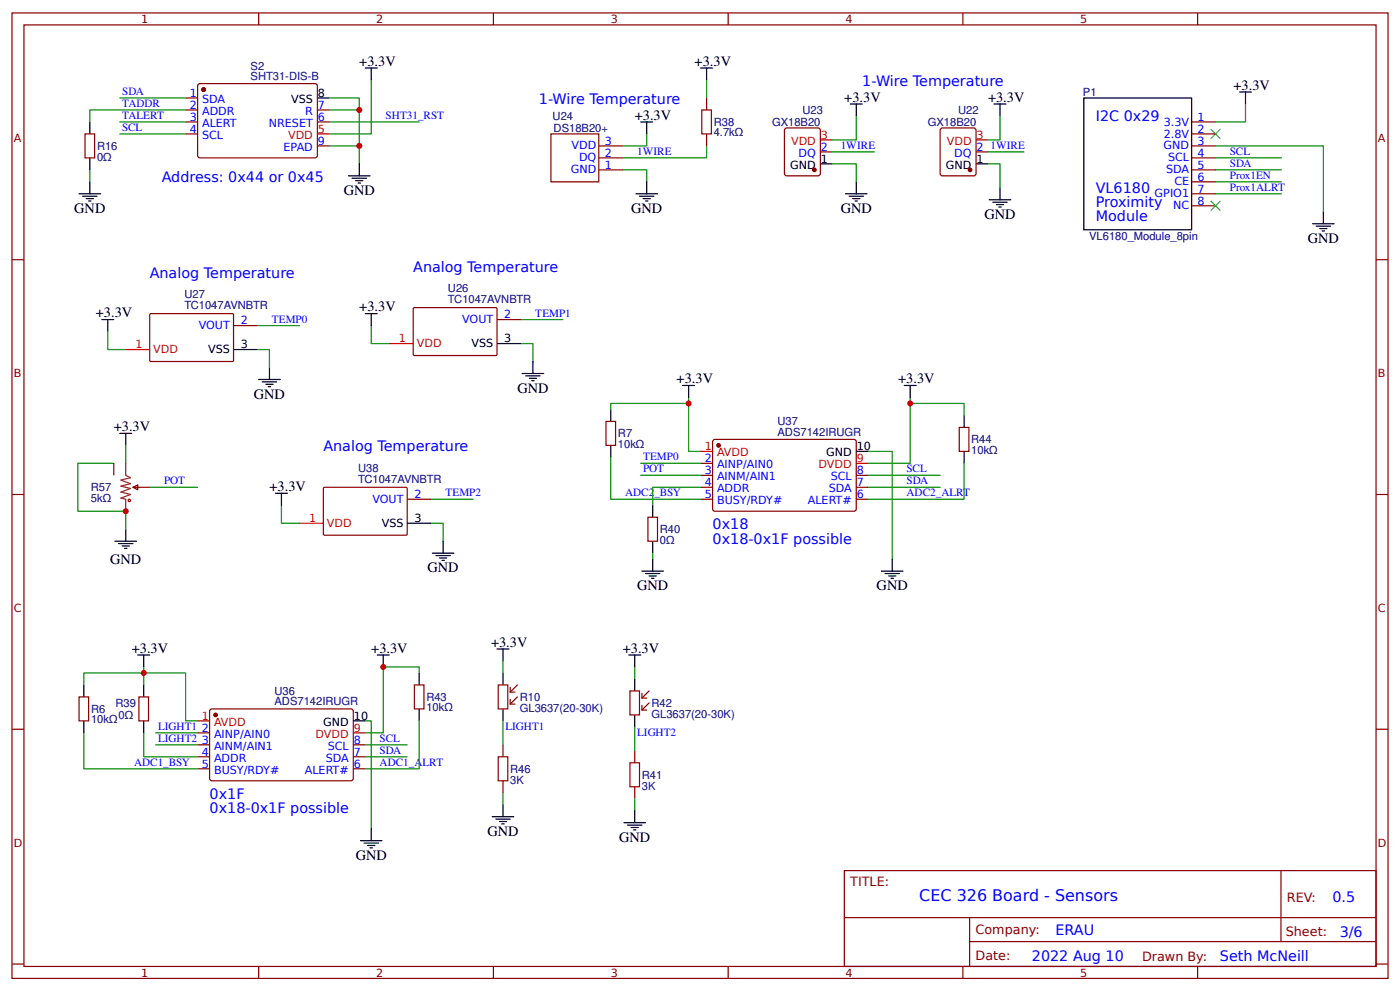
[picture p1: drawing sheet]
<svg xmlns="http://www.w3.org/2000/svg" width="309mm" height="219mm" viewBox="0 0 309 219" stroke-linecap="round" stroke-linejoin="round" font-family="sans-serif">
<g fill="none" stroke="#800" stroke-width=".26">
<path d="M2.6 2.9h304.1v213.2h-304.1zM5.3 5.5h298.7v208h-298.7zM43.9 18.5h26l.2 .5-.1 15.6-.4 .3-25.7-.1-.2-.5v-15.3zM57.1 2.9v2.6M109 2.9v2.6M160.9 2.9v2.6M212.7 2.9v2.6M264.6 2.9v2.6M18.8 29.6h2.1v5.3h-2.1zM41 21.6h2.7M41 24.3h2.7M41 26.9h2.7"/>
<path d="M41 29.6h2.7M70.1 24.3h2.7M70.1 26.9h2.7M70.1 32.2h2.7M121.7 29.6h10.6v10.6h-10.6zM132.3 32.2h5.3M132.3 37.5h5.3M132.3 34.9h5.3M156.1 21.6v2.7M156.1 29.6v2.6M173.6 28.3h7.1l.5 .2v9.8l-.2 .5h-7.2l-.4-.2-.1-9.8zM181.2 33.5h2.7"/>
<path d="M207.8 28.5l.4-.2h6.9l.5 .2v9.8l-.2 .5h-7.2l-.4-.2zM215.6 33.5h2.7M263.3 26.9h5.3M263.3 29.6h5.3M263.3 32.2h5.3M263.3 37.5h5.3M263.3 34.9h5.3M2.6 57.4h2.7M263.3 40.2h5.3M263.3 42.8h5.3M263.3 45.5h5.3M304 57.4h2.7"/>
<path d="M33.1 69.4l.2-.1h18.2l.1 .2v10.2l-.3 .2-18.1-.1-.1-.2zM51.6 71.9h5.3M91.3 68.1l.2-.2 18.2 .1 .1 .2v10.2l-.3 .1h-18.1l-.1-.2zM109.8 70.6h5.3M133.9 93.1h2.1v5.3h-2.1zM157.7 97.1h31.2l.3 .5-.1 15.1-.5 .2h-30.9l-.3-.5v-14.8zM211.9 94.4h2.1v5.3h-2.1zM2.6 109.2h2.7M25.1 102.3v2.7M29.4 107.6l1-.5v1.1zM29.4 107.6h3.7M71.5 107.8l.2-.2 18.1 .1 .2 .2-.1 10.2-.2 .1h-18.1l-.2-.2z"/>
<path d="M90 110.3h5.2M143.1 114.2h2.2v5.3h-2.2zM154.8 102.3h2.6M154.8 105h2.6M154.8 107.6h2.6M154.8 110.3h2.6M189.2 105h2.6M189.2 107.6h2.6M189.2 110.3h2.6M304 109.2h2.7M17.5 153.9h2.1v5.3h-2.1zM30.7 153.9h2.1v5.3h-2.1z"/>
<path d="M46.4 156.8l.4-.2 31 .1 .3 .4-.1 15.1-.5 .3-30.9-.1-.3-.5zM91.5 151.3h2.2v5.3h-2.2zM110.1 151.3h2.1v5.3h-2.1zM112.7 154.5v1h1.1M112.7 151.8v1.1h1.1M114.3 153.9l-1.6 1.6M114.3 151.3l-1.6 1.6M139.2 152.6h2.1v5.3h-2.1zM141.8 155.8v1h1.1M141.8 153.1v1.1h1.1M143.4 155.3l-1.6 1.5M143.4 152.6l-1.6 1.6"/>
<path d="M2.6 161.1h2.7M43.7 161.9h2.6M43.7 164.5h2.6M43.7 167.2h2.6M43.7 169.8h2.6M78.1 164.5h2.6M78.1 167.2h2.6M78.1 169.8h2.6M111.1 164.5v2.7M111.1 172.5v2.6M140.2 165.8v2.7M140.2 173.8v2.6"/>
<path d="M304 161.1h2.7M186.5 192.3h117.5v21.2h-117.5zM283 192.3v15.7M2.6 212.9h2.7M57.1 213.5v2.6M109 213.5v2.6M160.9 213.5v2.6M186.6 202.7h117.3M212.7 213.5v2.6M214.2 208h89.7M214.2 202.7v10.6M264.6 213.5v2.6"/>
<path d="M304 212.9h2.7"/>
</g>
<g fill="none" stroke="#080" stroke-width=".26">
<path d="M82 17.7v11.9h-9.2M156.1 17.7v3.9M19.8 37.5v2.7M26.5 26.9h14.5M26.5 29.6h14.5M26.5 21.6h14.5M41 24.3h-21.2v2.6M72.8 21.6h6.6v14.6M72.8 26.9h19.8M72.8 32.2h6.6M72.8 24.3h6.6M137.6 37.5h5.3v2.7"/>
<path d="M142.9 29.6v2.6h-5.3M156.1 32.2v2.7h-18.5M183.9 36.2h5.3v4M183.9 33.5h9.2M189.2 25.6v5.3h-5.3M218.3 36.2h2.6v5.3M218.3 33.5h7.9M220.9 25.6v5.3h-2.6M268.6 32.2h23.8v14.6M268.6 34.9h14.5M268.6 37.5h14.5M275.2 23v3.9h-6.6"/>
<path d="M268.6 40.2h14.5M268.6 42.8h14.5M23.8 73.2v4h4M56.9 77.2h2.6v4M56.9 71.9h9.2M82 71.9v4h4M115.1 75.9h2.6v4M115.1 70.6h9.3M27.8 98.4v3.9M152.1 87.8v11.9h2.7M152.1 89.1h-17.2v1.3M191.8 99.7h5.3v23.8"/>
<path d="M201.1 89.1h11.9v2.7M201.1 87.8v14.5h-9.3M25.1 102.3h-7.9v10.6h10.6v4M33.1 107.6h10.6M62.2 111.6v4h3.9M95.2 115.6h2.7v3.9M95.2 110.3h9.3M134.9 101v9.3h19.9M141.6 105h13.2M141.6 102.3h13.2M154.8 107.6h-10.6v4M191.8 107.6h15.9"/>
<path d="M191.8 105h15.9M213 102.3v8h-21.2M144.2 122.2v1.3M18.5 151.3v-2.7h22.5v10.6h2.7M31.7 147.3v4M80.7 159.2h1.3v23.8M92.6 159.2v10.6h-11.9M92.6 148.6v-1.3h-7.9v14.6h-4M111.1 146v2.6M111.1 159.2v5.3M140.2 147.3v2.7M18.5 161.9v7.9h25.2"/>
<path d="M31.7 161.9v5.3h12M34.4 164.5h9.3M34.4 161.9h9.3M80.7 164.5h9.3M80.7 167.2h9.3M111.1 175.1v2.6M140.2 160.5v5.3M140.2 176.4v2.7"/>
</g>
<g fill="none" stroke="#000" stroke-width=".26">
<path d="M80.7 15h2.6M82 15v2.7M154.8 15h2.6M156.1 15v2.7M19.8 26.9v2.7M19.8 34.9v2.6M70.1 21.6h2.7M77 38.8h4.8M77.8 39.4h3.2M78.6 39.9h1.6M79.4 36.2v2.6M141.6 26.9h2.6"/>
<path d="M142.9 26.9v2.7M181.2 36.2h2.7M187.9 23h2.6M189.2 23v2.6M215.6 36.2h2.7M219.6 23h2.6M220.9 23v2.6M239.4 21.6h23.9v29.1h-23.9zM273.8 20.3h2.7M275.2 20.3v2.7M17.5 42.8h4.7M18.3 43.3h3.1"/>
<path d="M19 43.9h1.6M19.6 44.4h.5M19.8 40.2v2.6M79.1 40.4h.5M140.5 42.8h4.8M141.3 43.3h3.2M142.1 43.9h1.6M142.6 44.4h.5M142.9 40.2v2.6M186.8 42.8h4.8M187.6 43.3h3.2M188.4 43.9h1.6"/>
<path d="M188.9 44.4h.5M189.2 40.2v2.6M218.5 44.1h4.8M219.3 44.7h3.2M220.1 45.2h1.6M220.7 45.7h.5M220.9 41.5v2.6M290 49.4h4.7M290.8 50h3.2M291.6 50.5h1.6M292.1 51h.5M292.4 46.8v2.6"/>
<path d="M22.5 70.6h2.6M23.8 70.6v2.6M51.6 77.2h5.3M80.7 69.3h2.6M82 69.3v2.6M109.8 75.9h5.3M117.7 79.9v2.6M26.5 95.7h2.6M27.8 95.7v2.7M57.1 83.8h4.8M57.9 84.3h3.2M58.7 84.9h1.6"/>
<path d="M59.3 85.4h.5M59.5 81.2v2.6M115.4 82.5h4.7M116.2 83h3.1M116.9 83.6h1.6M117.5 84.1h.5M134.9 90.4v2.7M134.9 98.4v2.6M150.8 85.1h2.7M152.1 85.1v2.7M189.2 99.7h2.6M199.8 85.1h2.6"/>
<path d="M201.1 85.1v2.7M213 91.8v2.6M213 99.7v2.6M25.4 119.5h4.8M27.8 116.9v2.6M60.9 109h2.6M62.2 109v2.6M90 115.6h5.2M97.9 119.5v2.7M144.2 111.6v2.6M144.2 119.5v2.7M26.2 120.1h3.2"/>
<path d="M27 120.6h1.6M27.5 121.1h.5M95.5 122.2h4.8M96.3 122.7h3.2M97.1 123.2h1.6M97.6 123.8h.6M141.8 126.2h4.8M142.6 126.7h3.2M143.4 127.2h1.6M143.9 127.7h.6M144.2 123.5v2.7M194.7 126.2h4.8"/>
<path d="M195.5 126.7h3.2M196.3 127.2h1.6M196.8 127.7h.6M197.1 123.5v2.7M18.5 151.3v2.6M18.5 159.2v2.7M30.4 144.7h2.7M31.7 144.7v2.6M31.7 151.3v2.6M31.7 159.2v2.7M78.1 159.2h2.6M83.3 144.7h2.7"/>
<path d="M84.7 144.7v2.6M92.6 148.6v2.7M92.6 156.6v2.6M109.8 143.4h2.6M111.1 143.4v2.6M111.1 148.6v2.7M111.1 156.6v2.6M138.9 144.7h2.7M140.2 144.7v2.6M140.2 150v2.6M140.2 157.9v2.6M111.1 177.7v2.7"/>
<path d="M140.2 179.1v2.6M79.6 185.7h4.8M80.4 186.2h3.2M81.2 186.7h1.6M81.8 187.3h.5M82 183v2.7M108.7 180.4h4.8M109.5 180.9h3.2M110.3 181.5h1.6M110.9 182h.5M137.8 181.7h4.8M138.6 182.2h3.2"/>
<path d="M139.4 182.8h1.6M140 183.3h.5"/>
</g>
<g fill="#800" stroke="#800" stroke-width=".26">
<circle cx="45" cy="19.8" r=".4"/>
<circle cx="179.9" cy="37.5" r=".4"/>
<circle cx="214.3" cy="37.5" r=".4"/>
<circle cx="47.6" cy="157.9" r=".4"/>
<circle cx="158.7" cy="98.4" r=".4"/>
</g>
<path d="M70.1 29.6h2.7M181.2 30.9h2.7M215.6 30.9h2.7M27.8 77.2h5.3M86 75.9h5.3M154.8 99.7h2.6M66.1 115.6h5.3M189.2 102.3h2.6M43.7 159.2h2.6M78.1 161.9h2.6" fill="none" stroke="#f00" stroke-width=".26"/>
<g fill="none" stroke="#a00000" stroke-width=".26">
<path d="M155 24.3h2.2v5.3h-2.2zM110.1 167.2h2.1v5.3h-2.1zM139.2 168.5h2.1v5.3h-2.1z"/>
<circle cx="28.6" cy="110.5" r=".26"/>
</g>
<g fill="#000" stroke="#3c3" stroke-width=".26">
<path d="M267.5 28.5l2.1 2.1zM269.6 28.5l-2.1 2.1z"/>
<path d="M267.5 44.4l2.1 2.1zM269.6 44.4l-2.1 2.1z"/>
</g>
<path d="M27.8 102.3v2.7l1 .5-2.1 .5 2.1 .8-2.1 .6 2.1 .5-2.1 .8 2.1 .5-2.1 .8 1.1 .3v2.6" fill="none" stroke="#8d2323" stroke-width=".26"/>
<g fill="#c00">
<circle cx="79.4" cy="32.2" r=".66"/>
<circle cx="79.4" cy="24.3" r=".66"/>
<circle cx="84.7" cy="147.3" r=".66"/>
<circle cx="31.7" cy="148.6" r=".66"/>
<circle cx="201.1" cy="89.1" r=".66"/>
<circle cx="152.1" cy="89.1" r=".66"/>
<circle cx="27.8" cy="112.9" r=".66"/>
</g>
<text font-size="3.5" fill="#00f" x="203.1" y="199.1">CEC 326 Board - Sensors</text>
<g font-size="3.2">
<text x="79.4" y="14.5">+3.3V</text>
<text x="153.5" y="14.5">+3.3V</text>
<text x="186.5" y="22.4">+3.3V</text>
<text x="218.3" y="22.4">+3.3V</text>
<text x="272.5" y="19.8">+3.3V</text>
<text x="140.2" y="26.4">+3.3V</text>
<text x="16.4" y="47">GND</text>
<text x="75.9" y="43.1">GND</text>
<text x="139.4" y="47">GND</text>
<text x="185.7" y="47">GND</text>
<text x="217.5" y="48.4">GND</text>
<text x="288.9" y="53.7">GND</text>
<text x="21.2" y="70.1">+3.3V</text>
<text x="79.4" y="68.7">+3.3V</text>
<text x="56.1" y="88.1">GND</text>
<text x="114.3" y="86.7">GND</text>
<text x="149.5" y="84.6">+3.3V</text>
<text x="198.4" y="84.6">+3.3V</text>
<text x="25.1" y="95.2">+3.3V</text>
<text x="59.5" y="108.4">+3.3V</text>
<text x="24.3" y="124.6">GND</text>
<text x="94.5" y="126.4">GND</text>
<text x="140.8" y="130.4">GND</text>
<text x="193.7" y="130.4">GND</text>
<text x="108.5" y="142.8">+3.3V</text>
<text x="29.1" y="144.1">+3.3V</text>
<text x="82" y="144.1">+3.3V</text>
<text x="137.6" y="144.1">+3.3V</text>
<text x="107.7" y="184.6">GND</text>
<text x="136.8" y="185.9">GND</text>
<text x="78.6" y="189.9">GND</text>
</g>
<g font-size="3.2" fill="#00f">
<text x="119.1" y="23">1-Wire Temperature</text>
<text x="190.5" y="19">1-Wire Temperature</text>
<text x="242.1" y="26.7">I2C 0x29</text>
<text x="35.7" y="40.2">Address: 0x44 or 0x45</text>
<text x="242.1" y="42.5">VL6180</text>
<text x="242.1" y="45.7">Proximity</text>
<text x="242.1" y="48.9">Module</text>
<text x="33.1" y="61.3">Analog Temperature</text>
<text x="91.3" y="60">Analog Temperature</text>
<text x="71.4" y="99.7">Analog Temperature</text>
<text x="157.4" y="116.9">0x18</text>
<text x="157.4" y="120.1">0x18-0x1F possible</text>
<text x="46.3" y="176.4">0x1F</text>
<text x="46.3" y="179.6">0x18-0x1F possible</text>
<text x="294.4" y="199.2">0.5</text>
<text x="233.2" y="206.4">ERAU</text>
<text x="296" y="207">3/6</text>
<text x="228" y="212.3">2022 Aug 10</text>
<text x="269.5" y="212.2">Seth McNeill</text>
</g>
<g font-size="2.8" fill="#800">
<text x="187.9" y="195.7">TITLE:</text>
<text x="284.3" y="199.2">REV:</text>
<text x="215.5" y="206.4">Company:</text>
<text x="284.1" y="206.9">Sheet:</text>
<text x="215.5" y="212.1">Date:</text>
<text x="252.3" y="212.2">Drawn By:</text>
</g>
<g font-size="2.5" fill="#800">
<text x="31.2" y="5.1">1</text>
<text x="83.1" y="5.1">2</text>
<text x="134.9" y="5.1">3</text>
<text x="186.8" y="5.1">4</text>
<text x="238.7" y="5.1">5</text>
<text x="3" y="31.4">A</text>
<text x="304.4" y="31.4">A</text>
<text x="3" y="83.3">B</text>
<text x="304.4" y="83.3">B</text>
<text x="3" y="135.1">C</text>
<text x="304.4" y="135.1">C</text>
<text x="3" y="187">D</text>
<text x="304.4" y="187">D</text>
<text x="31.2" y="215.7">1</text>
<text x="83.1" y="215.7">2</text>
<text x="134.9" y="215.7">3</text>
<text x="186.8" y="215.7">4</text>
<text x="238.7" y="215.7">5</text>
</g>
<g font-size="2.5" fill="#000080">
<text x="55.4" y="17.7">SHT31-DIS-B</text>
<text x="55.4" y="15.4">S2</text>
<text x="239.3" y="21.2">P1</text>
<text x="122.1" y="26.4">U24</text>
<text x="122.3" y="29.1">DS18B20+</text>
<text x="157.7" y="27.8">R38</text>
<text x="170.6" y="27.8">GX18B20</text>
<text x="177.3" y="25.1">U23</text>
<text x="205" y="27.8">GX18B20</text>
<text x="211.7" y="25.1">U22</text>
<text x="21.4" y="35.5">0Ω</text>
<text x="21.4" y="33.1">R16</text>
<text x="157.7" y="30.1">4.7kΩ</text>
<text x="240.7" y="52.9">VL6180_Module_8pin</text>
<text x="40.8" y="65.9">U27</text>
<text x="99" y="64.6">U26</text>
<text x="40.8" y="68.4">TC1047AVNBTR</text>
<text x="99" y="67">TC1047AVNBTR</text>
<text x="171.8" y="93.9">U37</text>
<text x="136.5" y="98.9">10kΩ</text>
<text x="136.5" y="96.6">R7</text>
<text x="171.8" y="96.3">ADS7142IRUGR</text>
<text x="214.6" y="100.2">10kΩ</text>
<text x="214.6" y="97.9">R44</text>
<text x="79.1" y="106.7">TC1047AVNBTR</text>
<text x="79.1" y="104.3">U38</text>
<text x="20.1" y="110.8">5kΩ</text>
<text x="20.1" y="108.5">R57</text>
<text x="145.8" y="117.8">R40</text>
<text x="145.8" y="120.1">0Ω</text>
<text x="60.6" y="155.8">ADS7142IRUGR</text>
<text x="60.6" y="153.4">U36</text>
<text x="94.2" y="154.8">R43</text>
<text x="114.8" y="154.8">R10</text>
<text x="20.1" y="159.8">10kΩ</text>
<text x="20.1" y="157.5">R6</text>
<text x="25.5" y="156.1">R39</text>
<text x="26.2" y="158.8">0Ω</text>
<text x="94.2" y="157.1">10kΩ</text>
<text x="114.8" y="157.2">GL3637(20-30K)</text>
<text x="143.9" y="158.5">GL3637(20-30K)</text>
<text x="143.9" y="156.1">R42</text>
<text x="112.7" y="173.1">3K</text>
<text x="112.7" y="170.7">R46</text>
<text x="141.8" y="172">R41</text>
<text x="141.8" y="174.4">3K</text>
</g>
<g font-size="2.5" fill="#00f">
<text x="27" y="23.6">TADDR</text>
<text x="27" y="21">SDA</text>
<text x="42" y="21.4">1</text>
<text x="44.6" y="22.7">SDA</text>
<text x="27" y="26.3">TALERT</text>
<text x="27" y="28.9">SCL</text>
<text x="42" y="24">2</text>
<text x="42" y="26.7">3</text>
<text x="42" y="29.3">4</text>
<text x="44.6" y="25.3">ADDR</text>
<text x="44.6" y="28">ALERT</text>
<text x="59.4" y="28">NRESET</text>
<text x="67.4" y="25.3">R</text>
<text x="70.2" y="26.7">6</text>
<text x="70.2" y="24">7</text>
<text x="85.2" y="26.3">SHT31_RST</text>
<text x="257.1" y="27.7">3.3V</text>
<text x="264.6" y="26.7">1</text>
<text x="264.6" y="29.3">2</text>
<text x="44.6" y="30.6">SCL</text>
<text x="62.7" y="33.3">EPAD</text>
<text x="70.2" y="32">9</text>
<text x="126.3" y="33">VDD</text>
<text x="127.9" y="35.7">DQ</text>
<text x="133.6" y="34.6">2</text>
<text x="133.6" y="32">3</text>
<text x="140.8" y="34.2">1WIRE</text>
<text x="176.4" y="34.6">DQ</text>
<text x="181.4" y="33.3">2</text>
<text x="185.7" y="32.9">1WIRE</text>
<text x="210.8" y="34.6">DQ</text>
<text x="215.8" y="33.3">2</text>
<text x="218.8" y="32.9">1WIRE</text>
<text x="257.1" y="33">GND</text>
<text x="257.1" y="30.4">2.8V</text>
<text x="258.1" y="35.7">SCL</text>
<text x="264.6" y="32">3</text>
<text x="264.6" y="34.6">4</text>
<text x="271.7" y="34.2">SCL</text>
<text x="126.1" y="38.3">GND</text>
<text x="133.6" y="37.3">1</text>
<text x="257.6" y="38.3">SDA</text>
<text x="259.4" y="41">CE</text>
<text x="264.6" y="37.3">5</text>
<text x="264.6" y="39.9">6</text>
<text x="271.7" y="36.9">SDA</text>
<text x="271.7" y="39.5">Prox1EN</text>
<text x="255.1" y="43.6">GPIO1</text>
<text x="259.2" y="46.2">NC</text>
<text x="264.6" y="42.5">7</text>
<text x="264.6" y="45.2">8</text>
<text x="271.7" y="42.1">Prox1ALRT</text>
<text x="53.2" y="71.6">2</text>
<text x="60.1" y="71.3">TEMP0</text>
<text x="102.1" y="71.4">VOUT</text>
<text x="111.4" y="70.3">2</text>
<text x="118.3" y="69.9">TEMP1</text>
<text x="43.9" y="72.7">VOUT</text>
<text x="142.1" y="101.7">TEMP0</text>
<text x="36.2" y="107">POT</text>
<text x="142.1" y="104.3">POT</text>
<text x="155.7" y="102.1">2</text>
<text x="155.7" y="104.7">3</text>
<text x="155.7" y="107.4">4</text>
<text x="158.4" y="103.4">AINP/AIN0</text>
<text x="158.4" y="106">AINM/AIN1</text>
<text x="183.5" y="106">SCL</text>
<text x="189.3" y="107.4">7</text>
<text x="189.3" y="104.7">8</text>
<text x="200.3" y="107">SDA</text>
<text x="200.3" y="104.3">SCL</text>
<text x="82.3" y="111.1">VOUT</text>
<text x="91.5" y="110">2</text>
<text x="98.4" y="109.6">TEMP2</text>
<text x="138.1" y="109.6">ADC2_BSY</text>
<text x="155.7" y="110">5</text>
<text x="158.4" y="108.7">ADDR</text>
<text x="158.4" y="111.3">BUSY/RDY#</text>
<text x="178.5" y="111.3">ALERT#</text>
<text x="183.1" y="108.7">SDA</text>
<text x="189.3" y="110">6</text>
<text x="200.3" y="109.6">ADC2_ALRT</text>
<text x="34.9" y="161.2">LIGHT1</text>
<text x="44.6" y="161.6">2</text>
<text x="111.7" y="161.2">LIGHT1</text>
<text x="34.9" y="163.9">LIGHT2</text>
<text x="44.6" y="164.3">3</text>
<text x="44.6" y="166.9">4</text>
<text x="47.3" y="162.9">AINP/AIN0</text>
<text x="47.3" y="165.6">AINM/AIN1</text>
<text x="72.4" y="165.6">SCL</text>
<text x="78.2" y="166.9">7</text>
<text x="78.2" y="164.3">8</text>
<text x="83.9" y="166.5">SDA</text>
<text x="83.9" y="163.9">SCL</text>
<text x="140.8" y="162.5">LIGHT2</text>
<text x="29.6" y="169.1">ADC1_BSY</text>
<text x="44.6" y="169.5">5</text>
<text x="47.3" y="168.2">ADDR</text>
<text x="47.3" y="170.9">BUSY/RDY#</text>
<text x="67.3" y="170.9">ALERT#</text>
<text x="72" y="168.2">SDA</text>
<text x="78.2" y="169.5">6</text>
<text x="83.9" y="169.1">ADC1_ALRT</text>
</g>
<g font-size="2.5">
<text x="64.3" y="22.7">VSS</text>
<text x="70.2" y="21.4">8</text>
<text x="181.4" y="35.9">1</text>
<text x="215.8" y="35.9">1</text>
<text x="174.6" y="37.3">GND</text>
<text x="209" y="37.3">GND</text>
<text x="46" y="78">VSS</text>
<text x="53.2" y="76.9">3</text>
<text x="104.2" y="76.7">VSS</text>
<text x="111.4" y="75.6">3</text>
<text x="182.5" y="100.8">GND</text>
<text x="189.3" y="99.4">10</text>
<text x="84.3" y="116.4">VSS</text>
<text x="91.5" y="115.3">3</text>
<text x="71.4" y="160.3">GND</text>
<text x="78.2" y="159">10</text>
</g>
<g font-size="2.5" fill="#f00">
<text x="70.2" y="29.3">5</text>
<text x="63.6" y="30.6">VDD</text>
<text x="174.8" y="32">VDD</text>
<text x="181.4" y="30.6">3</text>
<text x="209.2" y="32">VDD</text>
<text x="215.8" y="30.6">3</text>
<text x="29.9" y="76.9">1</text>
<text x="33.9" y="78">VDD</text>
<text x="88.1" y="75.6">1</text>
<text x="92.1" y="76.7">VDD</text>
<text x="155.7" y="99.4">1</text>
<text x="158.4" y="100.8">AVDD</text>
<text x="180.8" y="103.4">DVDD</text>
<text x="189.3" y="102.1">9</text>
<text x="68.3" y="115.3">1</text>
<text x="72.2" y="116.4">VDD</text>
<text x="44.6" y="159">1</text>
<text x="47.3" y="160.3">AVDD</text>
<text x="78.2" y="161.6">9</text>
<text x="69.7" y="162.9">DVDD</text>
</g>
</svg>
